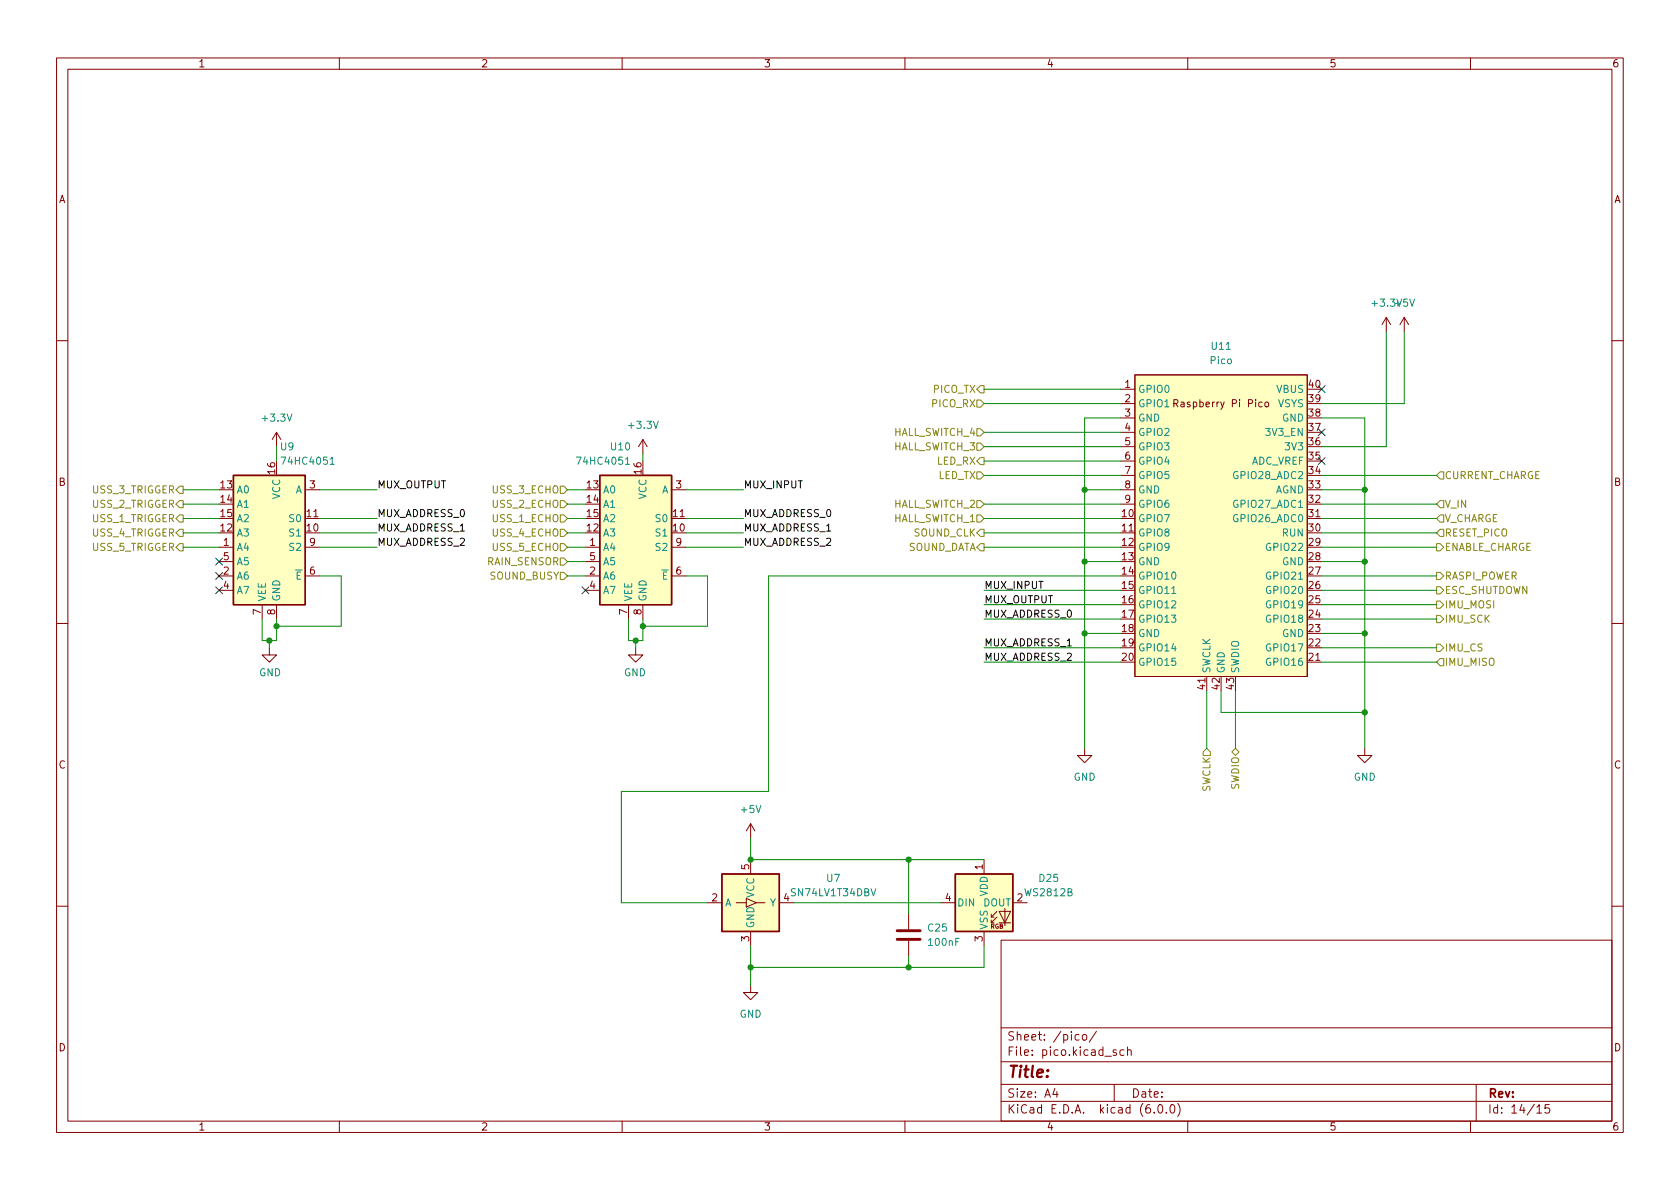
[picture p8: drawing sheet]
<svg xmlns="http://www.w3.org/2000/svg" width="297mm" height="210mm" viewBox="0 0 297 210" stroke-linecap="round" stroke-linejoin="round" font-family="sans-serif">
<g fill="none" stroke="#840000" stroke-width=".18">
<path d="M10 10.2h277v190.1h-277zM12 12.2h273v186.1h-273zM60 10.2v2M110 10.2v2M160 10.2v2M210 10.2v2M260 10.2v2M245.1 56.1l-.8 1.3M245.1 56.1v2.6M245.1 56.1l.8 1.3M248.3 56.1l-.8 1.3M248.3 56.1v2.6"/>
<path d="M248.3 56.1l.7 1.3M10 60.2h2M48.9 76.4l-.8 1.3M48.9 76.4v2.6M48.9 76.4l.8 1.3M113.7 77.7v2.6M113.7 77.7l-.8 1.3M113.7 77.7l.7 1.3M198.1 68.8h2.6M198.1 71.4h2.6M198.1 73.9h2.6M198.1 76.4h2.6"/>
<path d="M198.1 79h2.6M200.7 66.3h30.4v53.3h-30.4zM207.6 71.3h.6l.1-.2-.1-.3-.6-.1v1.2M207.9 71.3l.4 .6M223.2 71.2l-.4-.1-.2 .2 .1 .6h.5M223.7 71.2l.2-.1 .3 .1 .1 .5-.1 .2h-.3l-.2-.1zM285 60.2h2M38.7 96.8h2.6M38.7 99.3h2.6M54 96.8h2.5M54 91.7h2.5M54 86.6h2.5"/>
<path d="M103.5 96.8h2.5M103.5 99.3h2.5M118.7 96.8h2.6M118.7 91.7h2.6M118.7 86.6h2.6M198.1 86.6h2.6M198.1 94.2h2.6M198.1 81.5h2.6M198.1 84.1h2.6M198.1 89.1h2.6M231.1 91.7h2.6M10 110.2h2"/>
<path d="M38.7 101.8h2.6M38.7 104.4h2.6M46.4 106.9v2.6M47.6 114.5v1.3h1.3l-1.3 1.3-1.2-1.3h1.2M48.9 106.9v2.6M54 101.8h2.5M103.5 101.8h2.5M103.5 104.4h2.5M111.1 106.9v2.6M112.4 114.5v1.3h-1.3l1.3 1.3 1.3-1.3h-1.3M113.7 106.9v2.6M118.7 101.8h2.6"/>
<path d="M213.4 119.6v2.6M231.1 117.1h2.6M285 110.2h2M191.8 132.3v1.3h1.2l-1.2 1.3-1.3-1.3h1.3M241.3 132.3v1.3h1.3l-1.3 1.3-1.3-1.3h1.3M125.1 159.6h2.5M130.2 159.6h1.8M132 158.9l1.7 .7-1.7 .8zM132.7 145.7l-.7 1.2M132.7 145.7v2.5M132.7 152v2.6M132.7 145.7l.8 1.2"/>
<path d="M133.7 159.6h1.6M137.8 159.6h2.5M166.4 159.6h2.5M174 152v2.6M179.1 159.6h2.5M10 160.2h2M132.7 174.2v1.3h1.3l-1.3 1.3-1.3-1.3h1.3M132.7 164.7v2.6M160.7 161.5v2.8M160.7 166.4v2.8M174 164.7v2.6M175.3 162.2h.5"/>
<path d="M176.3 162.2l-1 1v-.5M176.3 161.2l-1 1v-.5M176.7 161.2h2l-1 2zM176.7 163.2h2M177 166.3h108v32h-108zM177.7 160.6v3.1M285 160.2h2M60 198.3v2M110 198.3v2M160 198.3v2M177 194.8h108M177 191.8h108"/>
<path d="M177 187.8h108M177 181.8h108M186.5 192.5l-.4 1h1M186.9 193v1M190.8 183l-.4-.1-.3 .3v.4l.1 .3h.6M191.4 183.1l.2-.2 .5 .2v.5l-.1 .3h-.4l-.2-.1zM193.9 182.4l-1.3 1.9M197 191.8v3M197.4 185.7l-.4-.1-.2 .2 .1 .3 .5 .1v.4h-.6M198.7 185.7l-.4-.1-.3 .3v.4l.1 .3h.6M199.4 185.8l.2-.2 .3 .1 .1 .9M199.4 185.1v1.5"/>
<path d="M204.1 196.7v.1M204.9 195.4l.2-.1a.81 .81 0 0 1 .6 .7 .81 .81 0 0 1-.3 .8h-.2a.81 .81 0 0 1-.6-.6 .81 .81 0 0 1 .3-.8zM206.2 196.7v.1M207.1 195.4l.1-.1a.81 .81 0 0 1 .6 .7 .81 .81 0 0 1-.3 .8h-.1a.81 .81 0 0 1-.6-.6 .81 .81 0 0 1 .3-.8zM208.2 195.1a1.72 1.72 0 0 1 0 2.3M210 198.3v2M260 198.3v2M261 191.8v6.5M271.7 195.8l.5-.5v1.5M271.7 196.8h.9M273.9 195.3h-.7l-.1 .7 .3-.1 .5 .1 .1 .2-.1 .5-.2 .1-.6-.1"/>
</g>
<g fill="#ffffc2" stroke="#ffffc2" stroke-width=".18">
<path d="M106 84.1h12.7v22.8h-12.7z"/>
<path d="M200.7 66.3h30.4v53.3h-30.4z"/>
<path d="M41.3 84.1h12.7v22.8h-12.7z"/>
<path d="M168.9 154.6h10.2v10.1h-10.2z"/>
<path d="M127.6 154.6h10.2v10.1h-10.2z"/>
</g>
<path d="M41.3 84.1h12.7v22.8h-12.7zM106 84.1h12.7v22.8h-12.7zM127.6 154.6h10.2v10.1h-10.2zM168.9 154.6h10.2v10.1h-10.2z" fill="none" stroke="#840000" stroke-width=".25"/>
<path d="M58.4 82.1h.7M110.6 82.1h.7M207.2 105h.7" fill="none" stroke="#008484" stroke-width=".18"/>
<path d="M158.6 166.1h4.1M158.6 164.6h4.1" fill="none" stroke="#840000" stroke-width=".51"/>
<g fill="none" stroke="#848400" stroke-width=".18">
<path d="M172.7 78.4h.7l.6 .6-.6 .6h-.7zM172.7 70.7h.7l.6 .7-.6 .6h-.7zM172.7 75.8h.7l.6 .6-.6 .7h-.7zM173.4 68.2h.6v1.3h-.6l-.7-.7zM31.1 86.6l.6-.6h.7v1.2h-.7zM31.7 93.6h.7v1.3h-.7l-.6-.7zM31.7 88.5h.7v1.3h-.7l-.6-.7zM31.7 91.1h.7v1.2h-.7l-.6-.6zM31.7 96.1h.7v1.3h-.7l-.6-.6zM99.1 96.1h.6l.6 .7-.6 .6h-.6zM99.1 91.1h.6l.6 .6-.6 .6h-.6zM99.1 88.5h.6l.6 .6-.6 .7h-.6z"/>
<path d="M99.1 86h.6l.6 .6-.6 .6h-.6zM99.1 98.7h.6l.6 .6-.6 .6h-.6zM99.1 93.6h.6l.6 .6-.6 .7h-.6zM172.7 88.5h.7l.6 .6-.6 .7h-.7zM172.7 83.4h.7l.6 .7-.6 .6h-.7zM172.7 91.1h.7l.6 .6-.6 .6h-.7zM173.4 96.1h.6v1.3h-.6l-.7-.6zM173.4 80.9h.6v1.3h-.6l-.7-.7zM173.4 93.6h.6v1.3h-.6l-.7-.7zM254 96.1h.6l.7 .7-.7 .6h-.6zM254.6 91.1h.7v1.2h-.7l-.6-.6zM254.6 83.4h.7v1.3h-.7l-.6-.6z"/>
<path d="M254.6 88.5h.7v1.3h-.7l-.6-.7zM254.6 93.6h.7v1.3h-.7l-.6-.7zM99.1 101.2h.6l.6 .6-.6 .7h-.6zM254 101.2h.6l.7 .6-.7 .7h-.6zM254 103.8h.6l.7 .6-.7 .6h-.6zM254 113.9h.6l.7 .6-.7 .7h-.6zM254 108.8h.6l.7 .7-.7 .6h-.6zM254 106.3h.6l.7 .6-.7 .7h-.6zM254.6 116.5h.7v1.2h-.7l-.6-.6zM212.7 133l.7-.7 .6 .7v.6h-1.3zM217.8 133l.6-.7 .7 .7-.7 .6z"/>
</g>
<g fill="none" stroke="#008400" stroke-width=".18">
<path d="M245.1 58.7v20.3h-11.4M248.3 58.7v12.7h-14.6M48.9 79v2.5M174 79h24.1M174 71.4h24.1M174 68.8h24.1M174 76.4h24.1M198.1 73.9h-6.3v58.4M233.7 73.9h7.6v58.4M32.4 94.2h6.3M32.4 96.8h6.3M32.4 91.7h6.3"/>
<path d="M32.4 86.6h6.3M32.4 89.1h6.3M56.5 94.2h10.2M56.5 96.8h10.2M56.5 91.7h10.2M56.5 86.6h10.2M100.3 94.2h3.2M100.3 96.8h3.2M100.3 91.7h3.2M100.3 86.6h3.2M100.3 89.1h3.2M100.3 99.3h3.2"/>
<path d="M113.7 80.3v1.2M121.3 94.2h10.1M121.3 96.8h10.1M121.3 91.7h10.1M121.3 86.6h10.1M174 94.2h24.1M174 96.8h24.1M174 91.7h24.1M174 84.1h24.1M174 89.1h24.1M174 81.5h24.1M191.8 86.6h6.3"/>
<path d="M191.8 99.3h6.3M233.7 94.2h20.3M233.7 96.8h20.3M233.7 91.7h20.3M233.7 86.6h7.6M233.7 84.1h20.3M233.7 89.1h20.3M233.7 99.3h7.6M46.4 109.5v3.8h2.5v-3.8M47.6 113.3v1.2M56.5 101.8h3.8v8.9h-11.4M100.3 101.8h3.2"/>
<path d="M111.1 109.5v3.8h2.6v-3.8M112.4 113.3v1.2M121.3 101.8h3.8v8.9h-11.4M174 117.1h24.1M174 106.9h24.1M174 114.5h24.1M174 104.4h24.1M174 109.5h24.1M191.8 112h6.3M198.1 101.8h-62.2v38.1h-26v19.7h15.2M233.7 101.8h20.3M233.7 117.1h20.3"/>
<path d="M233.7 106.9h20.3M233.7 114.5h20.3M233.7 104.4h20.3M233.7 109.5h20.3M233.7 112h7.6M213.4 122.2v10.1M215.9 122.2v3.8h25.4M218.4 122.2v10.1M132.7 148.2v3.8h41.3M140.3 159.6h26.1M160.7 152v9.5M132.7 167.3v6.9"/>
<path d="M160.7 169.2v1.9M174 167.3v3.8h-41.3"/>
</g>
<g fill="none" stroke="#000084" stroke-width=".18">
<path d="M233.1 68.2l1.2 1.2M233.1 75.8l1.2 1.3M234.3 68.2l-1.2 1.2M234.3 75.8l-1.2 1.3M38.1 98.7l1.2 1.2M39.3 98.7l-1.2 1.2M233.1 80.9l1.2 1.2M234.3 80.9l-1.2 1.2M38.1 101.2l1.2 1.3M38.1 103.8l1.2 1.2M39.3 101.2l-1.2 1.3M39.3 103.8l-1.2 1.2"/>
<path d="M102.9 103.8l1.2 1.2M104.1 103.8l-1.2 1.2"/>
</g>
<g fill="#008400" stroke="#008400" stroke-width=".18">
<circle cx="191.8" cy="86.6" r=".46"/>
<circle cx="191.8" cy="99.3" r=".46"/>
<circle cx="191.8" cy="112" r=".46"/>
<circle cx="48.9" cy="110.7" r=".46"/>
<circle cx="47.6" cy="113.3" r=".46"/>
<circle cx="160.7" cy="171.1" r=".46"/>
<circle cx="112.4" cy="113.3" r=".46"/>
<circle cx="132.7" cy="152" r=".46"/>
<circle cx="160.7" cy="152" r=".46"/>
<circle cx="113.7" cy="110.7" r=".46"/>
<circle cx="132.7" cy="171.1" r=".46"/>
<circle cx="241.3" cy="99.3" r=".46"/>
<circle cx="241.3" cy="86.6" r=".46"/>
<circle cx="241.3" cy="126" r=".46"/>
<circle cx="241.3" cy="112" r=".46"/>
</g>
<text font-size="2.8" fill="#840000" x="178" y="190.6">Title:</text>
<g font-size="2.1" fill="#840000">
<text x="178" y="184">Sheet: /pico/</text>
<text x="178" y="186.7">File: pico.kicad_sch</text>
<text x="178" y="196.9">KiCad E.D.A. kicad (6.0.0)</text>
<text x="178" y="194.1">Size: A4</text>
<text x="200" y="194.1">Date:</text>
<text x="263" y="194.1">Rev:</text>
<text x="263" y="196.9">Id: 14/15</text>
</g>
<g font-size="1.8" fill="#840000">
<text x="35" y="11.9">1</text>
<text x="85" y="11.9">2</text>
<text x="135" y="11.9">3</text>
<text x="185" y="11.9">4</text>
<text x="235" y="11.9">5</text>
<text x="285" y="11.9">6</text>
<text x="10.3" y="35.9">A</text>
<text x="285.3" y="35.9">A</text>
<text x="198.9" y="68.6">1</text>
<text x="198.9" y="71.1">2</text>
<text x="231.4" y="71.1">39</text>
<text x="231.4" y="68.6">40</text>
<text x="198.9" y="73.7">3</text>
<text x="198.9" y="76.2">4</text>
<text x="208.3" y="72">Raspberry Pi Pico</text>
<text x="231.4" y="76.2">37</text>
<text x="231.4" y="73.7">38</text>
<text x="48.6" y="83.8" transform="rotate(-90 48.6 83.8)">16</text>
<text x="113.4" y="83.8" transform="rotate(-90 113.4 83.8)">16</text>
<text x="198.9" y="78.7">5</text>
<text x="198.9" y="81.3">6</text>
<text x="198.9" y="83.8">7</text>
<text x="231.4" y="83.8">34</text>
<text x="231.4" y="81.3">35</text>
<text x="231.4" y="78.7">36</text>
<text x="10.3" y="85.9">B</text>
<text x="39" y="86.4">13</text>
<text x="39" y="88.9">14</text>
<text x="54.8" y="86.4">3</text>
<text x="103.8" y="86.4">13</text>
<text x="103.8" y="88.9">14</text>
<text x="119.5" y="86.4">3</text>
<text x="198.9" y="86.4">8</text>
<text x="198.9" y="88.9">9</text>
<text x="231.4" y="88.9">32</text>
<text x="231.4" y="86.4">33</text>
<text x="285.3" y="85.9">B</text>
<text x="39" y="94">12</text>
<text x="39" y="91.4">15</text>
<text x="54.3" y="94">10</text>
<text x="54.3" y="91.4">11</text>
<text x="103.8" y="94">12</text>
<text x="103.8" y="91.4">15</text>
<text x="119" y="94">10</text>
<text x="119" y="91.4">11</text>
<text x="198.4" y="91.4">10</text>
<text x="198.4" y="94">11</text>
<text x="231.4" y="94">30</text>
<text x="231.4" y="91.4">31</text>
<text x="39.5" y="96.5">1</text>
<text x="39.5" y="101.6">2</text>
<text x="39.5" y="99.1">5</text>
<text x="54.8" y="101.6">6</text>
<text x="54.8" y="96.5">9</text>
<text x="104.3" y="96.5">1</text>
<text x="104.3" y="101.6">2</text>
<text x="104.3" y="99.1">5</text>
<text x="119.5" y="101.6">6</text>
<text x="119.5" y="96.5">9</text>
<text x="198.4" y="96.5">12</text>
<text x="198.4" y="99.1">13</text>
<text x="198.4" y="101.6">14</text>
<text x="231.4" y="101.6">27</text>
<text x="231.4" y="99.1">28</text>
<text x="231.4" y="96.5">29</text>
<text x="39.5" y="104.1">4</text>
<text x="104.3" y="104.1">4</text>
<text x="198.4" y="104.1">15</text>
<text x="198.4" y="106.7">16</text>
<text x="231.4" y="106.7">25</text>
<text x="231.4" y="104.1">26</text>
<text x="46.1" y="108.7" transform="rotate(-90 46.1 108.7)">7</text>
<text x="48.6" y="108.7" transform="rotate(-90 48.6 108.7)">8</text>
<text x="110.9" y="108.7" transform="rotate(-90 110.9 108.7)">7</text>
<text x="113.4" y="108.7" transform="rotate(-90 113.4 108.7)">8</text>
<text x="198.4" y="109.2">17</text>
<text x="198.4" y="111.8">18</text>
<text x="231.4" y="111.8">23</text>
<text x="231.4" y="109.2">24</text>
<text x="198.4" y="114.3">19</text>
<text x="198.4" y="116.8">20</text>
<text x="231.4" y="116.8">21</text>
<text x="231.4" y="114.3">22</text>
<text x="213.1" y="121.9" transform="rotate(-90 213.1 121.9)">41</text>
<text x="215.6" y="121.9" transform="rotate(-90 215.6 121.9)">42</text>
<text x="218.2" y="121.9" transform="rotate(-90 218.2 121.9)">43</text>
<text x="10.3" y="135.9">C</text>
<text x="285.3" y="135.9">C</text>
<text x="132.5" y="153.8" transform="rotate(-90 132.5 153.8)">5</text>
<text x="173.7" y="153.8" transform="rotate(-90 173.7 153.8)">1</text>
<text x="125.9" y="159.4">2</text>
<text x="138.6" y="159.4">4</text>
<text x="167.1" y="159.4">4</text>
<text x="179.8" y="159.4">2</text>
<text x="132.5" y="166.5" transform="rotate(-90 132.5 166.5)">3</text>
<text x="173.7" y="166.5" transform="rotate(-90 173.7 166.5)">3</text>
<text x="10.3" y="185.9">D</text>
<text x="285.3" y="185.9">D</text>
<text x="35" y="199.9">1</text>
<text x="85" y="199.9">2</text>
<text x="135" y="199.9">3</text>
<text x="185" y="199.9">4</text>
<text x="235" y="199.9">5</text>
<text x="285" y="199.9">6</text>
</g>
<g font-size="1.8" fill="#008484">
<text x="242.8" y="54.2">+3.3V+5V</text>
<text x="214" y="64.4">Pico</text>
<text x="214.3" y="61.8">U11</text>
<text x="201.2" y="69.5">GPIO0</text>
<text x="225.7" y="69.5">VBUS</text>
<text x="46.6" y="74.5">+3.3V</text>
<text x="111.3" y="75.8">+3.3V</text>
<text x="201.2" y="72">GPIO1</text>
<text x="201.2" y="74.5">GND</text>
<text x="201.2" y="77.1">GPIO2</text>
<text x="224" y="77.1">3V3_EN</text>
<text x="225.9" y="72">VSYS</text>
<text x="226.7" y="74.5">GND</text>
<text x="49.6" y="79.6">U9</text>
<text x="50.2" y="82.2">74HC4051</text>
<text x="102.4" y="82.2">74HC4051</text>
<text x="108.1" y="79.6">U10</text>
<text x="201.2" y="79.6">GPIO3</text>
<text x="201.2" y="82.2">GPIO4</text>
<text x="221.1" y="82.2">ADC_VREF</text>
<text x="227.5" y="79.6">3V3</text>
<text x="41.8" y="87.2">A0</text>
<text x="41.8" y="89.8">A1</text>
<text x="49.5" y="88.3" transform="rotate(-90 49.5 88.3)">VCC</text>
<text x="52.2" y="87.2">A</text>
<text x="106.6" y="87.2">A0</text>
<text x="106.6" y="89.8">A1</text>
<text x="114.3" y="88.3" transform="rotate(-90 114.3 88.3)">VCC</text>
<text x="117" y="87.2">A</text>
<text x="201.2" y="84.7">GPIO5</text>
<text x="201.2" y="87.2">GND</text>
<text x="201.2" y="89.8">GPIO6</text>
<text x="218.4" y="89.8">GPIO27_ADC1</text>
<text x="218.4" y="84.7">GPIO28_ADC2</text>
<text x="225.4" y="87.2">AGND</text>
<text x="41.8" y="94.9">A3</text>
<text x="41.8" y="92.3">A2</text>
<text x="51.3" y="94.9">S1</text>
<text x="51.3" y="92.3">S0</text>
<text x="106.6" y="94.9">A3</text>
<text x="106.6" y="92.3">A2</text>
<text x="116.1" y="94.9">S1</text>
<text x="116.1" y="92.3">S0</text>
<text x="201.2" y="92.3">GPIO7</text>
<text x="201.2" y="94.9">GPIO8</text>
<text x="218.4" y="92.3">GPIO26_ADC0</text>
<text x="226.8" y="94.9">RUN</text>
<text x="41.8" y="97.4">A4</text>
<text x="41.8" y="99.9">A5</text>
<text x="51.3" y="97.4">S2</text>
<text x="106.6" y="97.4">A4</text>
<text x="106.6" y="99.9">A5</text>
<text x="116.1" y="97.4">S2</text>
<text x="201.2" y="97.4">GPIO9</text>
<text x="201.2" y="99.9">GND</text>
<text x="224.2" y="97.4">GPIO22</text>
<text x="226.7" y="99.9">GND</text>
<text x="41.8" y="102.5">A6</text>
<text x="41.8" y="105">A7</text>
<text x="47" y="106.4" transform="rotate(-90 47 106.4)">VEE</text>
<text x="49.5" y="106.4" transform="rotate(-90 49.5 106.4)">GND</text>
<text x="50.9" y="102.5">~{E}</text>
<text x="106.6" y="102.5">A6</text>
<text x="106.6" y="105">A7</text>
<text x="111.8" y="106.4" transform="rotate(-90 111.8 106.4)">VEE</text>
<text x="114.3" y="106.4" transform="rotate(-90 114.3 106.4)">GND</text>
<text x="115.7" y="102.5">~{E}</text>
<text x="201.2" y="102.5">GPIO10</text>
<text x="201.2" y="105">GPIO11</text>
<text x="201.2" y="107.6">GPIO12</text>
<text x="224.2" y="107.6">GPIO19</text>
<text x="224.2" y="105">GPIO20</text>
<text x="224.2" y="102.5">GPIO21</text>
<text x="201.2" y="110.1">GPIO13</text>
<text x="201.2" y="112.6">GND</text>
<text x="224.2" y="110.1">GPIO18</text>
<text x="226.7" y="112.6">GND</text>
<text x="45.8" y="119.6">GND</text>
<text x="110.3" y="119.6">GND</text>
<text x="201.2" y="115.2">GPIO14</text>
<text x="201.2" y="117.7">GPIO15</text>
<text x="214" y="119.1" transform="rotate(-90 214 119.1)">SWCLK</text>
<text x="216.5" y="119.1" transform="rotate(-90 216.5 119.1)">GND</text>
<text x="219.1" y="119.1" transform="rotate(-90 219.1 119.1)">SWDIO</text>
<text x="224.2" y="117.7">GPIO16</text>
<text x="224.2" y="115.2">GPIO17</text>
<text x="131.1" y="143.8">+5V</text>
<text x="189.8" y="138">GND</text>
<text x="239.3" y="138">GND</text>
<text x="146.2" y="155.9">U7</text>
<text x="183.8" y="155.9">D25</text>
<text x="128.1" y="160.3">A</text>
<text x="133.3" y="158.8" transform="rotate(-90 133.3 158.8)">VCC</text>
<text x="136.1" y="160.3">Y</text>
<text x="140.1" y="158.5">SN74LV1T34DBV</text>
<text x="169.2" y="160.3">DIN</text>
<text x="173.8" y="160.3">DOUT</text>
<text x="174.6" y="158.5" transform="rotate(-90 174.6 158.5)">VDD</text>
<text x="181.4" y="158.5">WS2812B</text>
<text x="133.3" y="164.2" transform="rotate(-90 133.3 164.2)">GND</text>
<text x="164.1" y="164.7">C25</text>
<text x="164.3" y="167.3">100nF</text>
<text x="174.6" y="164.5" transform="rotate(-90 174.6 164.5)">VSS</text>
<text x="130.7" y="180">GND</text>
</g>
<g font-size="1.8" fill="#848400">
<text x="165" y="69.5">PICO_TX</text>
<text x="158" y="77.1">HALL_SWITCH_4</text>
<text x="164.9" y="72">PICO_RX</text>
<text x="158" y="79.6">HALL_SWITCH_3</text>
<text x="165.6" y="82.2">LED_RX</text>
<text x="16.4" y="87.2">USS_3_TRIGGER</text>
<text x="16.4" y="89.8">USS_2_TRIGGER</text>
<text x="87.3" y="89.8">USS_2_ECHO</text>
<text x="87.3" y="87.2">USS_3_ECHO</text>
<text x="158" y="89.8">HALL_SWITCH_2</text>
<text x="165.8" y="84.7">LED_TX</text>
<text x="255.4" y="84.7">CURRENT_CHARGE</text>
<text x="255.4" y="89.8">V_IN</text>
<text x="16.4" y="94.9">USS_4_TRIGGER</text>
<text x="16.4" y="92.3">USS_1_TRIGGER</text>
<text x="87.3" y="92.3">USS_1_ECHO</text>
<text x="87.3" y="94.9">USS_4_ECHO</text>
<text x="158" y="92.3">HALL_SWITCH_1</text>
<text x="161.6" y="94.9">SOUND_CLK</text>
<text x="255.4" y="92.3">V_CHARGE</text>
<text x="255.4" y="94.9">RESET_PICO</text>
<text x="16.4" y="97.4">USS_5_TRIGGER</text>
<text x="86.2" y="99.9">RAIN_SENSOR</text>
<text x="87.3" y="97.4">USS_5_ECHO</text>
<text x="160.3" y="97.4">SOUND_DATA</text>
<text x="255.4" y="97.4">ENABLE_CHARGE</text>
<text x="86.7" y="102.5">SOUND_BUSY</text>
<text x="255.4" y="102.5">RASPI_POWER</text>
<text x="255.4" y="105">ESC_SHUTDOWN</text>
<text x="255.4" y="107.6">IMU_MOSI</text>
<text x="255.4" y="110.1">IMU_SCK</text>
<text x="255.4" y="117.7">IMU_MISO</text>
<text x="255.4" y="115.2">IMU_CS</text>
<text x="214" y="140.2" transform="rotate(-90 214 140.2)">SWCLK</text>
<text x="219.1" y="139.7" transform="rotate(-90 219.1 139.7)">SWDIO</text>
</g>
<g font-size="1.8">
<text x="66.7" y="86.3">MUX_OUTPUT</text>
<text x="131.4" y="86.3">MUX_INPUT</text>
<text x="66.7" y="94">MUX_ADDRESS_1</text>
<text x="66.7" y="91.4">MUX_ADDRESS_0</text>
<text x="131.4" y="91.4">MUX_ADDRESS_0</text>
<text x="131.4" y="94">MUX_ADDRESS_1</text>
<text x="66.7" y="96.5">MUX_ADDRESS_2</text>
<text x="131.4" y="96.5">MUX_ADDRESS_2</text>
<text x="174" y="106.7">MUX_OUTPUT</text>
<text x="174" y="104.1">MUX_INPUT</text>
<text x="174" y="109.2">MUX_ADDRESS_0</text>
<text x="174" y="114.3">MUX_ADDRESS_1</text>
<text x="174" y="116.8">MUX_ADDRESS_2</text>
</g>
<text font-size="1.1" fill="#840000" x="175.1" y="164.2">RGB</text>
</svg>
